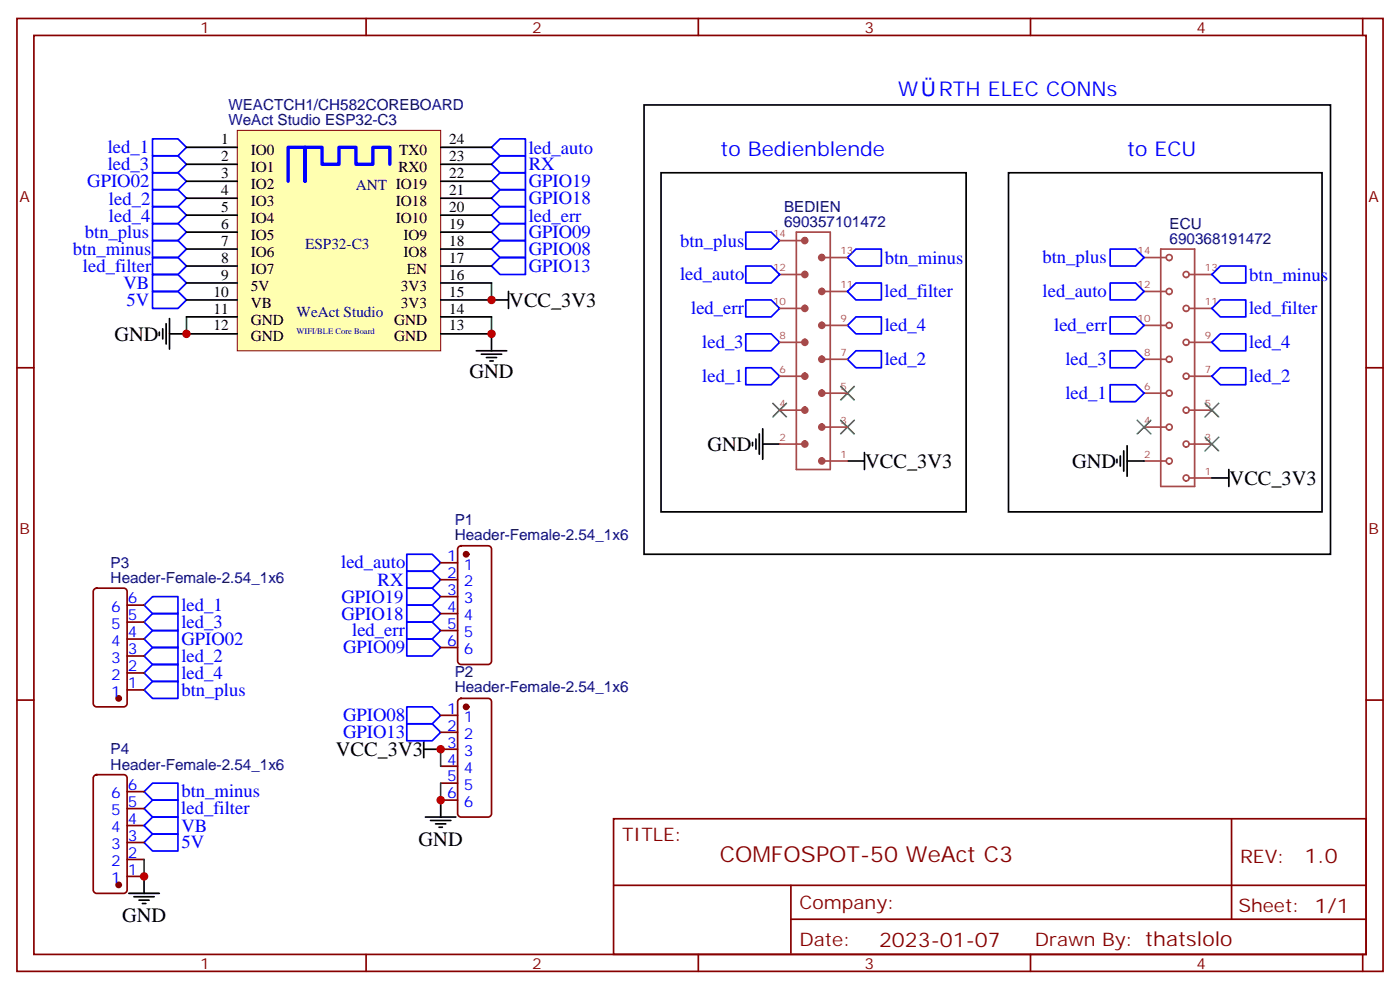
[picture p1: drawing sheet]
<svg xmlns="http://www.w3.org/2000/svg" width="291mm" height="206mm" viewBox="0 0 291 206" stroke-linecap="round" stroke-linejoin="round" font-family="sans-serif">
<g fill="none" stroke="#870000" stroke-width=".35">
<path d="M3.5 3.8h284.4v198.3h-284.4zM7.1 7.4h277.2v191.2h-277.2zM76.2 3.8v3.6M145.3 3.8v3.6M214.5 3.8v3.6M283.6 3.8v3.6M3.5 76.5h3.6M284.3 76.5h3.6M91.7 117.1h3.5M95.5 113.8l.5-.2h5.6a.71 .71 0 0 1 .7 .7v23.2a.76 .76 0 0 1-.7 .8h-5.6a.76 .76 0 0 1-.8-.8v-23.2zM19.6 122.6l.5-.2h5.7a.71 .71 0 0 1 .7 .7v23.3a.76 .76 0 0 1-.7 .7h-5.7a.76 .76 0 0 1-.7-.7v-23.3zM26.5 136.5h3.5"/>
<path d="M26.5 133h3.5M26.5 129.4h3.5M26.5 125.9h3.5M91.7 120.6h3.5M91.7 124.1h3.5M91.7 127.7h3.5M91.7 131.2h3.5M91.7 134.7h3.5M3.5 145.7h3.6M26.5 143.5h3.5M26.5 140h3.5M91.7 148.8h3.5"/>
<path d="M91.7 152.4h3.5M91.7 155.9h3.5M91.7 159.4h3.5M95.5 145.5l.5-.2h5.6a.71 .71 0 0 1 .7 .7v23.3a.76 .76 0 0 1-.7 .7h-5.6a.76 .76 0 0 1-.8-.7v-23.3zM284.3 145.7h3.6M19.6 161.4l.5-.2h5.7a.71 .71 0 0 1 .7 .7v23.3a.76 .76 0 0 1-.7 .7h-5.7a.76 .76 0 0 1-.7-.7v-23.3zM26.5 178.8h3.5M26.5 175.3h3.5M26.5 171.8h3.5M26.5 168.2h3.5M26.5 164.7h3.5M91.7 162.9h3.5"/>
<path d="M91.7 166.5h3.5M127.7 170.4h156.6v28.2h-156.6zM256.3 170.4v20.9M26.5 182.4h3.5M76.2 198.6v3.5M127.7 184.2h156.5M145.3 198.6v3.5M164.6 191.3h119.6M164.6 184.2v14.1M214.5 198.6v3.5M283.6 198.6v3.5"/>
</g>
<g fill="none" stroke="#000" stroke-width=".35">
<path d="M134.1 21.8h142.8v93.5h-142.8zM137.6 35.9h63.5v70.6h-63.5zM209.9 35.9h65.3v70.6h-65.3zM33.2 69.1v.7M33.9 68.4v2.1M34.6 67.3v4.3M35.3 69.5h3.5M35.3 66.3v6.3M99.1 73h6.4M100.2 73.7h4.2M101.2 74.4h2.2M102 75.1h.7"/>
<path d="M102.3 62.4h3.5M102.3 69.5v3.5M105.8 60.6v3.6M156.6 92v.7M157.3 91.3v2.2M158 90.3v4.2M158.7 92.4h3.6M158.7 89.2v6.4M176.4 95.9h3.5M179.9 94.2v3.5M232.5 95.6v.7M233.2 94.9v2.1"/>
<path d="M233.9 93.8v4.2M234.6 95.9h3.5M234.6 92.7v6.4M252.2 99.4h3.6M255.8 97.7v3.5M88.2 155.9h3.5M88.2 154.1v3.6M88.5 170h6.4M89.6 170.7h4.2M90.7 171.4h2.1M91.4 172.1h.7M91.7 166.5v3.5"/>
<path d="M26.8 185.9h6.4M27.9 186.6h4.2M28.9 187.3h2.1M29.6 188h.7M30 182.4v3.5"/>
</g>
<path d="M160.9 83.9l2.8 2.8M163.7 83.9l-2.8 2.8M175 80.4l2.8 2.8M175 87.5l2.8 2.8M177.8 80.4l-2.8 2.8M177.8 87.5l-2.8 2.8M236.7 87.5l2.8 2.8M239.5 87.5l-2.8 2.8M250.8 91l2.8 2.8M250.8 83.9l2.8 2.8M253.6 91l-2.8 2.8M253.6 83.9l-2.8 2.8" fill="none" stroke="#3c3" stroke-width=".35"/>
<g fill="none" stroke="#00f" stroke-width=".35">
<path d="M31.7 39.5h5.3l1.8 1.7-1.8 1.8h-5.3zM31.7 32.4h5.3l1.8 1.8-1.8 1.7h-5.3zM31.7 28.9h5.3l1.8 1.8-1.8 1.7h-5.3zM31.7 35.9h5.3l1.8 1.8-1.8 1.8h-5.3zM102.3 30.7l1.8-1.8h5.3v3.5h-5.3zM102.3 37.7l1.8-1.8h5.3v3.6h-5.3zM102.3 34.2l1.8-1.8h5.3v3.5h-5.3zM31.7 53.6h5.3l1.8 1.8-1.8 1.7h-5.3zM31.7 43h5.3l1.8 1.8-1.8 1.7h-5.3zM31.7 50.1h5.3l1.8 1.7-1.8 1.8h-5.3zM31.7 46.5h5.3l1.8 1.8-1.8 1.8h-5.3zM31.7 57.1h5.3l1.8 1.8-1.8 1.7h-5.3z"/>
<path d="M102.3 44.8l1.8-1.8h5.3v3.5h-5.3zM102.3 51.8l1.8-1.7h5.3v3.5h-5.3zM102.3 48.3l1.8-1.8h5.3v3.6h-5.3zM102.3 41.2l1.8-1.7h5.3v3.5h-5.3zM102.3 55.4l1.8-1.8h5.3v3.5h-5.3zM155.2 48.3h5.3l1.8 1.8-1.8 1.7h-5.3zM155.2 55.4h5.3l1.8 1.7-1.8 1.8h-5.3zM176.4 53.6l1.8-1.8h5.2v3.6h-5.2zM231.1 58.9h5.3l1.7 1.7-1.7 1.8h-5.3zM231.1 51.8h5.3l1.7 1.8-1.7 1.8h-5.3zM254 55.4h5.3v3.5h-5.3l-1.8-1.8zM31.7 60.6h5.3l1.8 1.8-1.8 1.8h-5.3z"/>
<path d="M155.2 76.5h5.3l1.8 1.8-1.8 1.7h-5.3zM155.2 69.5h5.3l1.8 1.7-1.8 1.8h-5.3zM155.2 62.4h5.3l1.8 1.8-1.8 1.7h-5.3zM176.4 67.7l1.8-1.8h5.2v3.6h-5.2zM176.4 74.8l1.8-1.8h5.2v3.5h-5.2zM176.4 60.6l1.8-1.7h5.2v3.5h-5.2zM231.1 65.9h5.3l1.7 1.8-1.7 1.8h-5.3zM231.1 73h5.3l1.7 1.8-1.7 1.7h-5.3zM252.2 64.2l1.8-1.8h5.3v3.5h-5.3zM252.2 78.3l1.8-1.8h5.3v3.5h-5.3zM252.2 71.2l1.8-1.7h5.3v3.5h-5.3zM231.1 80h5.3l1.7 1.8-1.7 1.8h-5.3z"/>
<path d="M84.7 118.9h5.3l1.7 1.7-1.7 1.8h-5.3zM84.7 115.3h5.3l1.7 1.8-1.7 1.8h-5.3zM30 125.9l1.7-1.8h5.3v3.6h-5.3zM30 129.4l1.7-1.7h5.3v3.5h-5.3zM30 133l1.7-1.8h5.3v3.5h-5.3zM31.7 138.3h5.3v3.5h-5.3l-1.7-1.8zM31.7 134.7h5.3v3.6h-5.3l-1.7-1.8zM84.7 122.4h5.3l1.7 1.7-1.7 1.8h-5.3zM84.7 125.9h5.3l1.7 1.8-1.7 1.7h-5.3zM84.7 133h5.3l1.7 1.7-1.7 1.8h-5.3zM84.7 129.4h5.3l1.7 1.8-1.7 1.8h-5.3zM30 143.5l1.7-1.7h5.3v3.5h-5.3z"/>
<path d="M84.7 150.6h5.3l1.7 1.8-1.7 1.7h-5.3zM84.7 147.1h5.3l1.7 1.7-1.7 1.8h-5.3zM30 175.3l1.7-1.8h5.3v3.6h-5.3zM30 171.8l1.7-1.8h5.3v3.5h-5.3zM31.7 162.9h5.3v3.6h-5.3l-1.7-1.8zM31.7 166.5h5.3v3.5h-5.3l-1.7-1.8z"/>
</g>
<g fill="none" stroke="#a64a4a" stroke-width=".35">
<path d="M162.3 50.1h5.2M162.3 57.1h5.2M165.7 48.3h7.1v49.4h-7.1zM171 53.6h1.8M172.9 53.6h3.5M238.1 53.6h4.7M241.6 51.8h7.1v49.4h-7.1zM247.5 57.1h1.2M248.8 57.1h3.4M162.3 64.2h5.2M162.3 71.2h5.2M162.3 78.3h5.2"/>
<path d="M171 60.6h1.8M171 67.7h1.8M171 74.8h1.8M172.9 60.6h3.5M172.9 67.7h3.5M172.9 74.8h3.5M238.1 60.6h4.7M238.1 67.7h4.7M238.1 74.8h4.7M247.5 64.2h1.2M247.5 71.2h1.2M247.5 78.3h1.2"/>
<path d="M248.8 64.2h3.4M248.8 71.2h3.4M248.8 78.3h3.4M162.3 85.3h5.2M162.3 92.4h5.2M171 81.8h1.8M171 88.9h1.8M171 95.9h1.8M172.9 81.8h3.5M172.9 88.9h3.5M172.9 95.9h3.5M238.1 81.8h4.7"/>
<path d="M238.1 88.9h4.7M238.1 95.9h4.7M247.5 85.3h1.2M247.5 92.4h1.2M247.5 99.4h1.2M248.8 85.3h3.4M248.8 92.4h3.4M248.8 99.4h3.4"/>
<circle cx="243.4" cy="53.6" r=".62"/>
<circle cx="246.9" cy="57.1" r=".62"/>
<circle cx="243.4" cy="67.7" r=".62"/>
<circle cx="243.4" cy="60.6" r=".62"/>
<circle cx="243.4" cy="74.8" r=".62"/>
<circle cx="246.9" cy="64.2" r=".62"/>
<circle cx="246.9" cy="71.2" r=".62"/>
<circle cx="246.9" cy="78.3" r=".62"/>
<circle cx="243.4" cy="81.8" r=".62"/>
<circle cx="243.4" cy="95.9" r=".62"/>
<circle cx="243.4" cy="88.9" r=".62"/>
<circle cx="246.9" cy="92.4" r=".62"/>
<circle cx="246.9" cy="85.3" r=".62"/>
<circle cx="246.9" cy="99.4" r=".62"/>
</g>
<g fill="none" stroke="#a64a4a" stroke-width=".88">
<circle cx="167.5" cy="50.1" r=".35"/>
<circle cx="167.5" cy="57.1" r=".35"/>
<circle cx="171" cy="53.6" r=".35"/>
<circle cx="167.5" cy="78.3" r=".35"/>
<circle cx="167.5" cy="71.2" r=".35"/>
<circle cx="167.5" cy="64.2" r=".35"/>
<circle cx="171" cy="74.8" r=".35"/>
<circle cx="171" cy="67.7" r=".35"/>
<circle cx="171" cy="60.6" r=".35"/>
<circle cx="167.5" cy="85.3" r=".35"/>
<circle cx="167.5" cy="92.4" r=".35"/>
<circle cx="171" cy="81.8" r=".35"/>
<circle cx="171" cy="95.9" r=".35"/>
<circle cx="171" cy="88.9" r=".35"/>
</g>
<path d="M102.3 58.9v3.5M38.8 65.9v3.6M102.3 65.9v3.6M91.7 155.9v3.5M30 178.8v3.6M91.7 162.9v3.6" fill="none" stroke="#008700" stroke-width=".35"/>
<g fill="#870000" stroke="#870000" stroke-width=".35">
<circle cx="97" cy="115.3" r=".53"/>
<circle cx="97" cy="147.1" r=".53"/>
<circle cx="24.7" cy="145.3" r=".53"/>
<circle cx="24.7" cy="184.1" r=".53"/>
</g>
<path d="M49.4 27.1h42.3v45.9h-42.3z" fill="#ffffb0" stroke="#800000" stroke-width=".21"/>
<g fill="none" stroke="#000" stroke-width=".35">
<path d="M38.8 30.7h10.6M38.8 34.2h10.6M38.8 37.7h10.6M91.7 30.7h10.6M91.7 34.2h10.6M91.7 37.7h10.6M38.8 41.2h10.6M38.8 44.8h10.6M38.8 48.3h10.6M38.8 51.8h10.6M38.8 55.4h10.6M38.8 58.9h10.6"/>
<path d="M91.7 41.2h10.6M91.7 44.8h10.6M91.7 48.3h10.6M91.7 51.8h10.6M91.7 55.4h10.6M91.7 58.9h10.6M38.8 62.4h10.6M38.8 65.9h10.6M38.8 69.5h10.6M91.7 62.4h10.6M91.7 65.9h10.6M91.7 69.5h10.6"/>
</g>
<path d="M81.1 34.2v-3.5h-3.5v3.5h-3.5v-3.5h-3.5v3.5h-3.6v-3.5h-3.5v7v-7h-3.5v7" fill="none" stroke="#00f" stroke-width=".71"/>
<g fill="#c00">
<circle cx="38.8" cy="69.5" r=".88"/>
<circle cx="30" cy="182.4" r=".88"/>
<circle cx="91.7" cy="166.5" r=".88"/>
<circle cx="91.7" cy="155.9" r=".88"/>
<circle cx="102.3" cy="69.5" r=".88"/>
<circle cx="102.3" cy="62.4" r=".88"/>
</g>
<text font-size="4.6" fill="#800" x="149.8" y="179.4">COMFOSPOT-50 WeAct C3</text>
<g font-size="4.2" fill="#00f">
<text x="187" y="20.1">W</text>
<text x="195.4" y="20.1">RTH ELEC CONNs</text>
<text x="149.9" y="32.4">to Bedienblende</text>
<text x="234.6" y="32.4">to ECU</text>
</g>
<g font-size="4.2">
<text x="106" y="63.8">VCC_3V3</text>
<text x="23.8" y="70.9">GND</text>
<text x="97.7" y="78.6">GND</text>
<text x="147.3" y="93.8">GND</text>
<text x="180.1" y="97.3">VCC_3V3</text>
<text x="223.1" y="97.4">GND</text>
<text x="255.9" y="100.9">VCC_3V3</text>
<text x="69.9" y="157.3">VCC_3V3</text>
<text x="87.1" y="176">GND</text>
<text x="25.4" y="191.9">GND</text>
</g>
<g font-size="4.2" fill="#800">
<text x="271.5" y="179.6">1.0</text>
<text x="183" y="197">2023-01-07</text>
</g>
<g font-size="3.9" fill="#00f">
<text x="22.4" y="35.4">led_3</text>
<text x="22.4" y="31.9">led_1</text>
<text x="110.1" y="32">led_auto</text>
<text x="110.1" y="35.4">RX</text>
<text x="18.2" y="39">GPIO02</text>
<text x="110.1" y="39">GPIO19</text>
<text x="22.7" y="42.6">led_2</text>
<text x="22.7" y="46.1">led_4</text>
<text x="110" y="46.1">led_err</text>
<text x="110.1" y="42.5">GPIO18</text>
<text x="15.2" y="53.2">btn_minus</text>
<text x="17.7" y="49.5">btn_plus</text>
<text x="110.1" y="53.1">GPIO08</text>
<text x="110.1" y="49.6">GPIO09</text>
<text x="141.6" y="51.3">btn_plus</text>
<text x="17.3" y="56.7">led_filter</text>
<text x="110.1" y="56.7">GPIO13</text>
<text x="141.6" y="58.3">led_auto</text>
<text x="184.2" y="54.8">btn_minus</text>
<text x="217" y="54.8">btn_plus</text>
<text x="260" y="58.4">btn_minus</text>
<text x="25.7" y="60.1">VB</text>
<text x="26.3" y="63.7">5V</text>
<text x="143.9" y="65.4">led_err</text>
<text x="184.1" y="61.9">led_filter</text>
<text x="217" y="61.9">led_auto</text>
<text x="260" y="65.4">led_filter</text>
<text x="184.1" y="69">led_4</text>
<text x="219.4" y="68.9">led_err</text>
<text x="146.2" y="72.5">led_3</text>
<text x="184.1" y="76">led_2</text>
<text x="221.7" y="76">led_3</text>
<text x="260" y="72.5">led_4</text>
<text x="146.2" y="79.5">led_1</text>
<text x="221.7" y="83">led_1</text>
<text x="260" y="79.5">led_2</text>
<text x="71" y="118.2">led_auto</text>
<text x="71.1" y="125.4">GPIO19</text>
<text x="78.6" y="121.9">RX</text>
<text x="37.7" y="127.2">led_1</text>
<text x="37.7" y="130.7">led_3</text>
<text x="71.1" y="128.9">GPIO18</text>
<text x="37.7" y="134.2">GPIO02</text>
<text x="37.8" y="137.6">led_2</text>
<text x="71.4" y="135.9">GPIO09</text>
<text x="73.3" y="132.3">led_err</text>
<text x="37.8" y="141.2">led_4</text>
<text x="37.8" y="144.8">btn_plus</text>
<text x="71.4" y="153.5">GPIO13</text>
<text x="71.4" y="150.1">GPIO08</text>
<text x="37.8" y="165.9">btn_minus</text>
<text x="37.7" y="169.4">led_filter</text>
<text x="37.7" y="173.1">VB</text>
<text x="37.7" y="176.5">5V</text>
</g>
<g font-size="3.9" fill="#800">
<text x="129.5" y="174.9">TITLE:</text>
<text x="258.1" y="179.6">REV:</text>
<text x="166.4" y="189.1">Company:</text>
<text x="257.7" y="189.8">Sheet: 1/1</text>
<text x="166.4" y="196.8">Date:</text>
<text x="215.4" y="196.9">Drawn By: thatslolo</text>
</g>
<g font-size="3.2" fill="#800">
<text x="41.6" y="6.8">1</text>
<text x="110.8" y="6.8">2</text>
<text x="179.9" y="6.8">3</text>
<text x="249.1" y="6.8">4</text>
<text x="4.1" y="41.9">A</text>
<text x="284.9" y="41.9">A</text>
<text x="4.1" y="111.1">B</text>
<text x="284.9" y="111.1">B</text>
<text x="41.6" y="201.6">1</text>
<text x="110.8" y="201.6">2</text>
<text x="179.9" y="201.6">3</text>
<text x="249.1" y="201.6">4</text>
</g>
<g font-size="3.2" fill="#000080">
<text x="47.5" y="22.9">WEACTCH1/CH582COREBOARD</text>
<text x="47.5" y="26.1">WeAct Studio ESP32-C3</text>
<text x="74.1" y="39.5">ANT IO19</text>
<text x="163.2" y="44.1">BEDIEN</text>
<text x="163.2" y="47.2">690357101472</text>
<text x="243.4" y="47.6">ECU</text>
<text x="63.5" y="51.8">ESP32-C3</text>
<text x="243.4" y="50.8">690368191472</text>
<text x="61.7" y="65.9">WeAct Studio</text>
<text x="94.6" y="112.3">Header-Female-2.54_1x6</text>
<text x="94.6" y="109.1">P1</text>
<text x="23" y="118.1">P3</text>
<text x="23" y="121.3">Header-Female-2.54_1x6</text>
<text x="94.6" y="140.9">P2</text>
<text x="94.6" y="144.1">Header-Female-2.54_1x6</text>
<text x="23" y="160.1">Header-Female-2.54_1x6</text>
<text x="23" y="157">P4</text>
</g>
<g font-size="3.2">
<text x="46" y="30">1</text>
<text x="93.5" y="30">24</text>
<text x="46" y="33.5">2</text>
<text x="52.2" y="32.2">IO0</text>
<text x="52.2" y="35.8">IO1</text>
<text x="82.9" y="35.8">RX0</text>
<text x="83.1" y="32.2">TX0</text>
<text x="93.5" y="33.5">23</text>
<text x="46" y="37">3</text>
<text x="46" y="40.5">4</text>
<text x="52.2" y="39.3">IO2</text>
<text x="93.5" y="40.5">21</text>
<text x="93.5" y="37">22</text>
<text x="46" y="44.1">5</text>
<text x="46" y="47.6">6</text>
<text x="52.2" y="42.8">IO3</text>
<text x="52.2" y="46.4">IO4</text>
<text x="82.4" y="46.4">IO10</text>
<text x="82.4" y="42.8">IO18</text>
<text x="93.5" y="47.6">19</text>
<text x="93.5" y="44.1">20</text>
<text x="46" y="51.1">7</text>
<text x="52.2" y="49.9">IO5</text>
<text x="52.2" y="53.4">IO6</text>
<text x="84" y="53.4">IO8</text>
<text x="84" y="49.9">IO9</text>
<text x="93.5" y="51.1">18</text>
<text x="46" y="54.6">8</text>
<text x="46" y="58.2">9</text>
<text x="52.2" y="56.9">IO7</text>
<text x="84.7" y="56.9">EN</text>
<text x="93.5" y="58.2">16</text>
<text x="93.5" y="54.6">17</text>
<text x="44.4" y="61.7">10</text>
<text x="44.4" y="65.2">11</text>
<text x="52.2" y="60.5">5V</text>
<text x="52.2" y="64">VB</text>
<text x="83.4" y="64">3V3</text>
<text x="83.4" y="60.5">3V3</text>
<text x="93.5" y="65.2">14</text>
<text x="93.5" y="61.7">15</text>
<text x="44.4" y="68.8">12</text>
<text x="52.2" y="67.5">GND</text>
<text x="52.2" y="71">GND</text>
<text x="82" y="71">GND</text>
<text x="82" y="67.5">GND</text>
<text x="93.5" y="68.8">13</text>
</g>
<g font-size="3.2" fill="#00f">
<text x="93.1" y="116.7">1</text>
<text x="96.6" y="118.5">1</text>
<text x="26.6" y="125.6">6</text>
<text x="93.1" y="120.3">2</text>
<text x="93.1" y="123.8">3</text>
<text x="96.6" y="122">2</text>
<text x="96.6" y="125.6">3</text>
<text x="23.1" y="130.8">5</text>
<text x="23.1" y="127.3">6</text>
<text x="26.6" y="129.1">5</text>
<text x="93.1" y="127.3">4</text>
<text x="93.1" y="130.8">5</text>
<text x="96.6" y="129.1">4</text>
<text x="23.1" y="137.9">3</text>
<text x="23.1" y="134.4">4</text>
<text x="26.6" y="136.1">3</text>
<text x="26.6" y="132.6">4</text>
<text x="93.1" y="134.4">6</text>
<text x="96.6" y="132.6">5</text>
<text x="96.6" y="136.1">6</text>
<text x="23.1" y="141.4">2</text>
<text x="26.6" y="143.2">1</text>
<text x="26.6" y="139.7">2</text>
<text x="23.1" y="145">1</text>
<text x="93.1" y="148.5">1</text>
<text x="93.1" y="152">2</text>
<text x="93.1" y="155.5">3</text>
<text x="96.6" y="150.2">1</text>
<text x="96.6" y="153.8">2</text>
<text x="93.1" y="159.1">4</text>
<text x="96.6" y="157.3">3</text>
<text x="96.6" y="160.8">4</text>
<text x="23.1" y="166.1">6</text>
<text x="26.6" y="167.9">5</text>
<text x="26.6" y="164.4">6</text>
<text x="93.1" y="162.6">5</text>
<text x="93.1" y="166.1">6</text>
<text x="96.6" y="164.4">5</text>
<text x="96.6" y="167.9">6</text>
<text x="23.1" y="173.2">4</text>
<text x="23.1" y="169.7">5</text>
<text x="26.6" y="171.4">4</text>
<text x="23.1" y="176.7">3</text>
<text x="26.6" y="178.5">2</text>
<text x="26.6" y="174.9">3</text>
<text x="23.1" y="183.8">1</text>
<text x="23.1" y="180.2">2</text>
<text x="26.6" y="182">1</text>
</g>
<g font-size="2.1" fill="#a54b4b">
<text x="160.9" y="49.4">14</text>
<text x="174.9" y="52.9">13</text>
<text x="236.8" y="52.9">14</text>
<text x="160.9" y="56.4">12</text>
<text x="174.9" y="59.9">11</text>
<text x="236.8" y="59.9">12</text>
<text x="250.8" y="56.4">13</text>
<text x="160.9" y="63.5">10</text>
<text x="250.8" y="63.5">11</text>
<text x="162.3" y="70.5">8</text>
<text x="174.9" y="67">9</text>
<text x="236.8" y="67">10</text>
<text x="250.8" y="70.5">9</text>
<text x="162.3" y="77.6">6</text>
<text x="174.9" y="74.1">7</text>
<text x="238.1" y="74.1">8</text>
<text x="250.8" y="77.6">7</text>
<text x="174.9" y="81.1">5</text>
<text x="238.1" y="81.1">6</text>
<text x="162.3" y="84.6">4</text>
<text x="174.9" y="88.2">3</text>
<text x="238.1" y="88.2">4</text>
<text x="250.8" y="84.6">5</text>
<text x="162.3" y="91.7">2</text>
<text x="174.9" y="95.2">1</text>
<text x="238.1" y="95.2">2</text>
<text x="250.8" y="91.7">3</text>
<text x="250.8" y="98.8">1</text>
</g>
<text font-size="1.8" fill="#000080" x="61.7" y="69.5">WIFI/BLE Core Board</text>
</svg>
